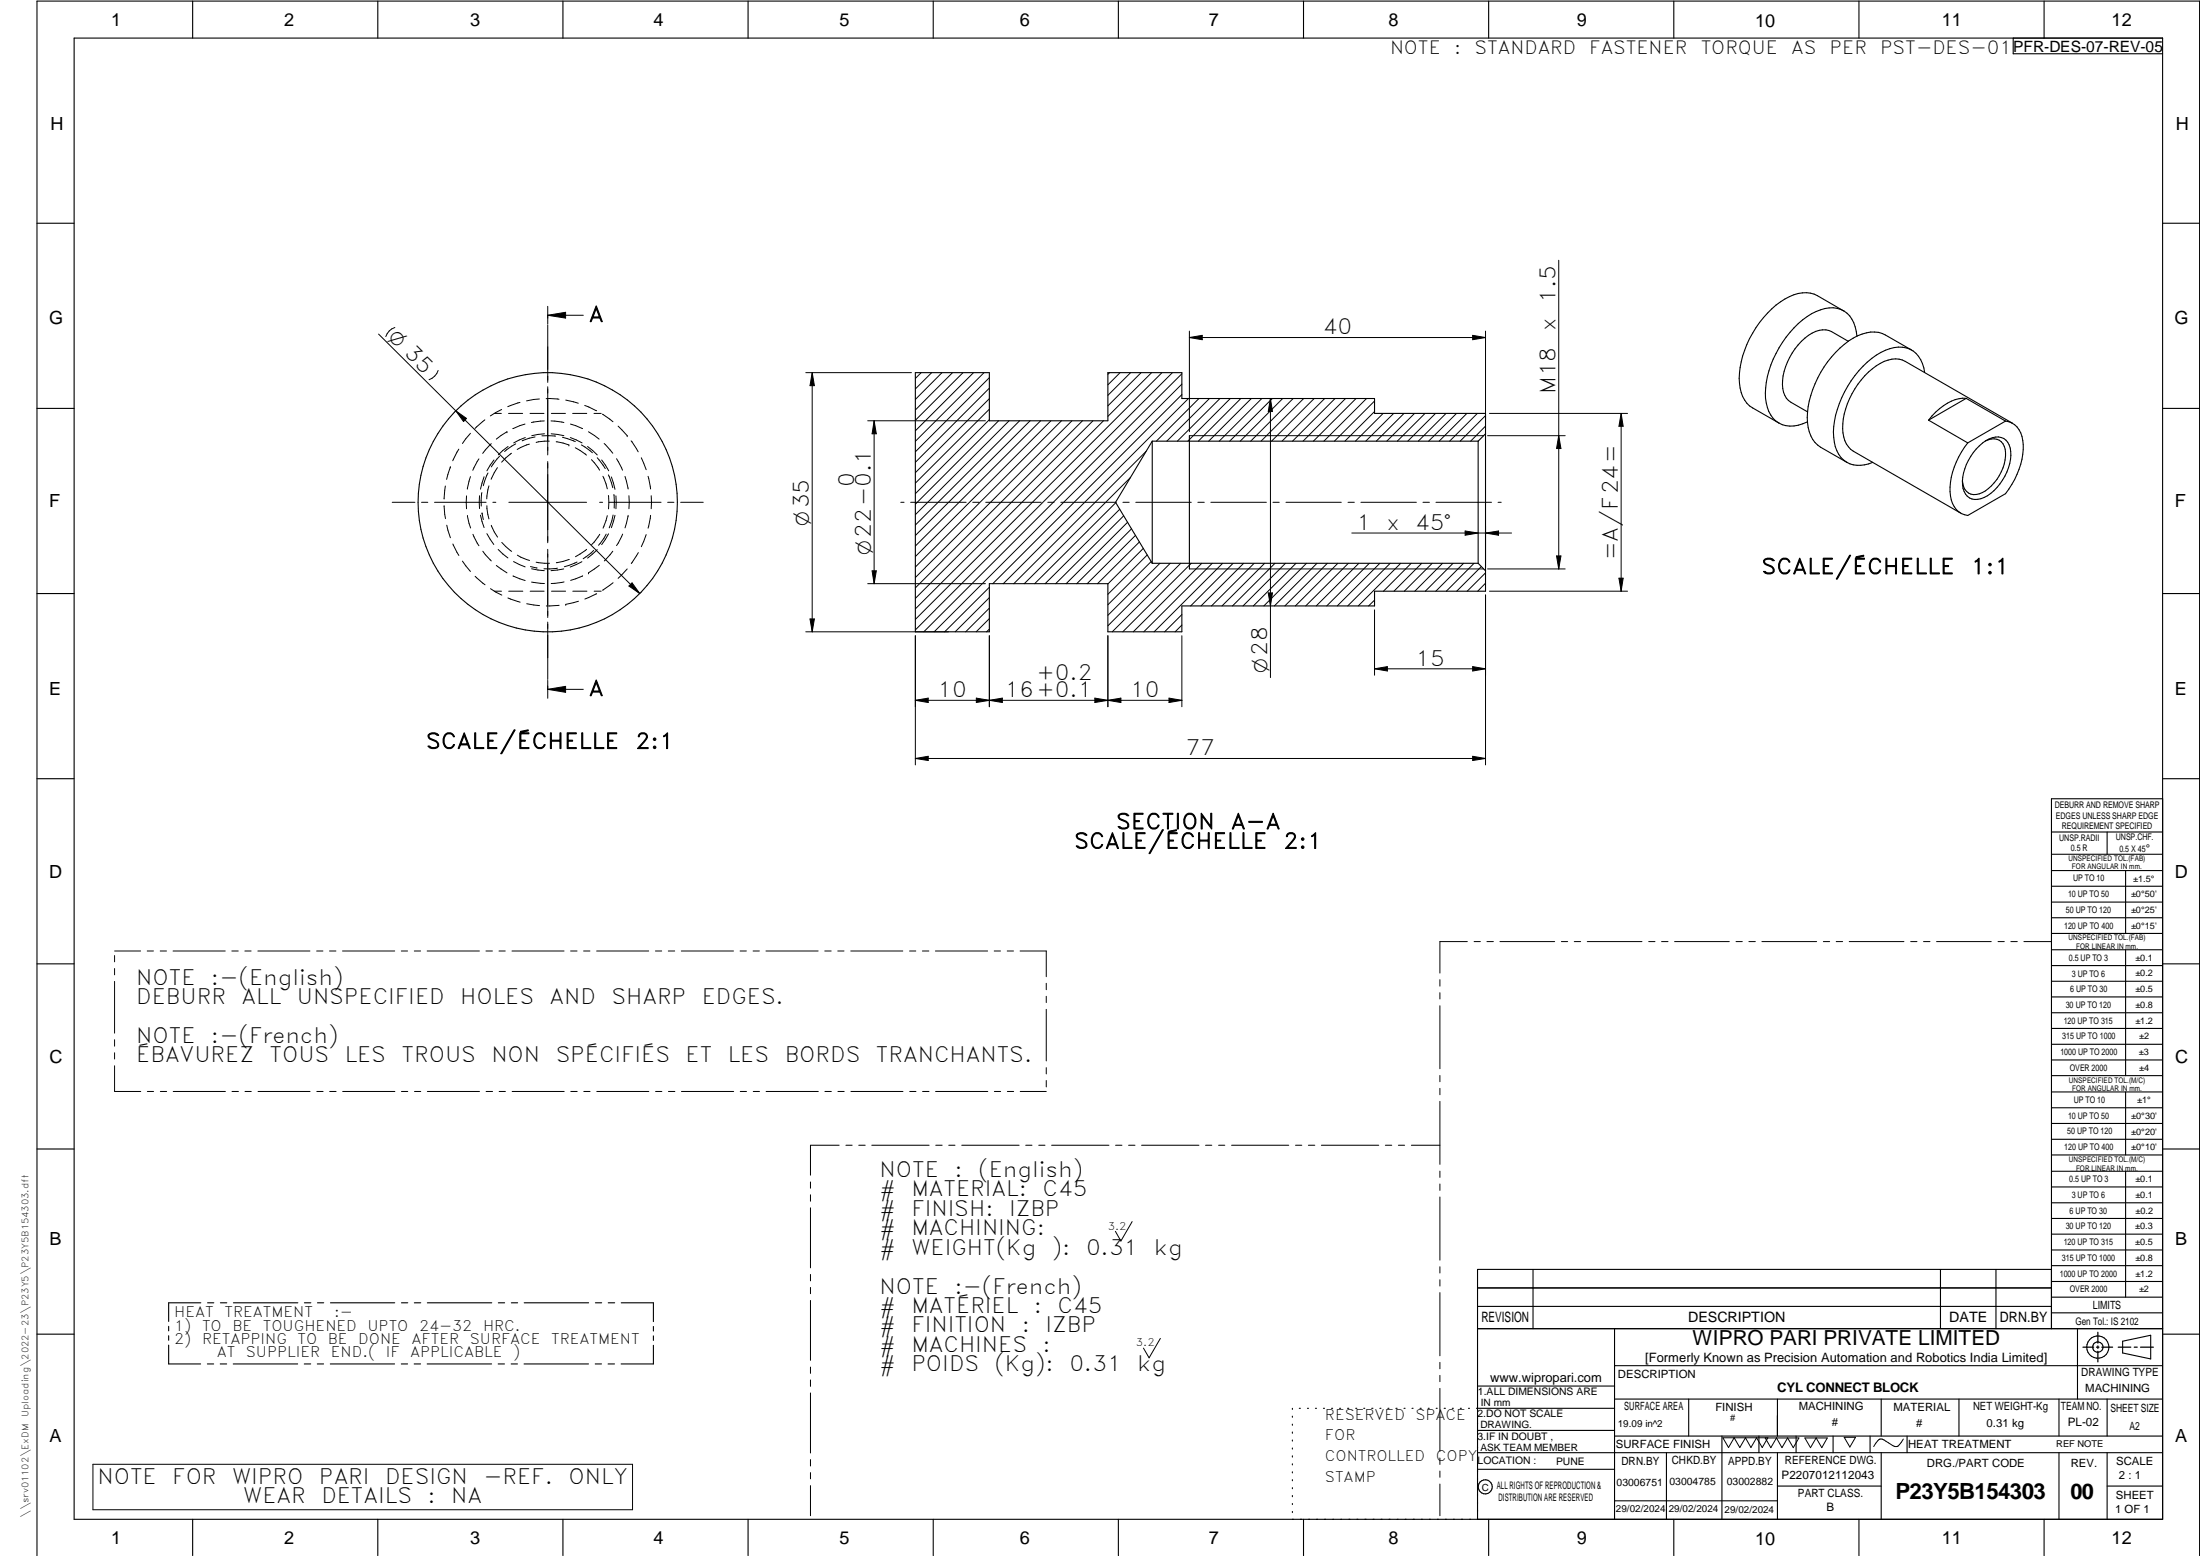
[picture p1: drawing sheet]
<svg xmlns="http://www.w3.org/2000/svg" width="594mm" height="420mm" viewBox="0 0 594 420" stroke-linecap="round" stroke-linejoin="round" font-family="sans-serif">
<g fill="none" stroke="#000" stroke-width=".3">
<path d="M20 10.3h564v400h-564zM52 .3v10M102 .3v10M152 .3v10M202 .3v10M252 .3v10M302 .3v10M352 .3v10M402 .3v10M452 .3v10M502 .3v10M543.6 10.3v4.2h40.4"/>
<path d="M552 .3v10M10 60.3h10M584 60.3h10M497.8 83.9l-7-4.1a8.8 8.8 0 0 0-8.8 .9 27.5 27.5 0 0 0-12.4 21.5 8.7 8.7 0 0 0 3.7 8l7 4M499.1 92.2l-4.5-2.7a6.6 6.6 0 0 0-7.2 1.8 16.9 16.9 0 0 0-6 13.6 5.1 5.1 0 0 0 2.2 3.7l4.5 2.6M501.4 90.8a7.6 7.6 0 0 0-5.3-7.5 12 12 0 0 0-9.3 3.1 28.1 28.1 0 0 0-10.1 19.8 8.7 8.7 0 0 0 3.6 8M515.7 94.3a9.6 9.6 0 0 0-9 1.6 27.9 27.9 0 0 0-11.6 20.8 9.6 9.6 0 0 0 2.8 7.6l.8 .5M10 110.3h10M247.2 100.6h20v13h32v-13h19.9v7h52.1v4h29.9v48h-29.9v4h-52.1v7h-19.9v-13h-32v13h-20zM311.1 119.1h88.1M311.1 119.1l-9.9 16.5 9.9 16.5M311.1 119.1v33"/>
<path d="M321.2 117.6v36M399.2 119.1v33M401.1 117.1l-1.9 2M488.1 113.9a8.2 8.2 0 0 1-7.8 .3M519.7 100.6a8.3 8.3 0 0 0-3.1-5.8l-7.5-4.3a8.6 8.6 0 0 0-8.7 .8 27.4 27.4 0 0 0-12.4 21.5 8.9 8.9 0 0 0 3.7 8l7 4M520.8 113.5l10.6 6.1M530.9 107.6a11 11 0 0 0-8.2 3.7l-1.9 2.2M530.9 107.6l-10.1 5.9M530.9 107.6l10.7 6.1M536.1 119.1a3.4 3.4 0 0 1 3.8-.2 3.4 3.4 0 0 1 1.7 3.3 12.3 12.3 0 0 1-7.1 11.2 3.3 3.3 0 0 1-4.6-3.6M541.6 113.7a5.4 5.4 0 0 1 4.6 5.3 19.8 19.8 0 0 1-4.6 14.3l-10.2 5.9a5.5 5.5 0 0 1-4.7-5.3 19.7 19.7 0 0 1 4.7-14.3M541.6 113.7l-10.2 5.9"/>
<path d="M543.5 114.3l-29-16.7a7.4 7.4 0 0 0-7.8 1.2 22 22 0 0 0-9.1 16.9 7 7 0 0 0 2.9 6.1l29 16.8M584 110.3h10M505.7 124.8a8 8 0 0 1-7 0M533.6 121.2a7.1 7.1 0 0 1 6.8-3 4.2 4.2 0 0 1 2.6 4.7 14.4 14.4 0 0 1-7.2 11.4 3.8 3.8 0 0 1-4 .2 3.8 3.8 0 0 1-1.8-3.5 13.8 13.8 0 0 1 3.6-9.8zM311.1 152.1h88.1M399.2 152.1l1.9 2M10 160.3h10M584 160.3h10M10 210.3h10M584 215.7h-30v143.1M584 210.3h10M554 224.7h30"/>
<path d="M554 230.7h30M554 235.1h30M554 239.3h30M569 224.7v6M574 235.1v17M554 243.6h30M554 247.8h30M554 252.1h30M554 256.5h30M574 256.5v33.9M10 260.3h10M554 260.7h30"/>
<path d="M554 265h30M554 269.2h30M554 273.5h30M554 277.7h30M584 260.3h10M554 282h30M554 286.2h30M554 290.4h30M554 294.9h30M554 299.1h30M574 294.9v17M10 310.3h10"/>
<path d="M554 303.4h30M554 307.6h30M554 311.9h30M554 316.3h30M574 316.3v34M584 310.3h10M554 320.5h30M554 324.8h30M554 329h30M554 333.2h30M554 337.5h30M45.5 358.1v1.3"/>
<path d="M54.2 351.8h-8.7v5M56 351.8h1.7M59.5 351.8h1.7M63 351.8h17.4M82.2 351.8h1.7M85.7 351.8h1.7M89.2 351.8h17.4M108.4 351.8h1.7M111.9 351.8h1.7M115.4 351.8h17.4M134.6 351.8h1.7M138.1 351.8h1.7"/>
<path d="M141.6 351.8h17.4M160.8 351.8h1.7M164.2 351.8h1.8M167.8 351.8h8.6v5.1M176.4 358.2v1.2M399 358.8h185M399 352.8h155M399 347.8h155M414 342.8v16M436 358.8v51.5M524 342.8v16M539 342.8v16"/>
<path d="M554 341.8h30M554 346h30M554 350.3h30M554 354.5h30M554 342.8h-155v67.5M561 358.8v19M10 360.3h10M45.5 360.7v1.2M45.5 363.2v5.1h8.7M56 368.3h1.7M59.5 368.3h1.7M63 368.3h17.4"/>
<path d="M82.2 368.3h1.7M85.7 368.3h1.7M89.2 368.3h17.3M108.4 368.3h1.7M111.8 368.3h1.8M115.4 368.3h17.4M134.5 368.3h1.7M138 368.3h1.7M141.5 368.3h17.4M160.7 368.3h1.7M164.2 368.3h1.7M176.4 363.3v5h-8.7"/>
<path d="M176.4 360.7v1.2M399 374.3h37M436 368.8h148M436 377.8h148M456 377.8v10M480 377.8v10M508 377.8v10M529 377.8v10M556 377.8v10M569 377.8v10M573.2 362.2l7.6-1.6v6.3l-7.6-1.6zM584 360.3h10"/>
<path d="M349 380.3v.3M349 382.4v.3M349 384.6v.3M349 386.7v.3M349 388.8v.3M349 391v.3M349 393.1v.3M349 395.3v.3M349 397.4v.3M349 399.5v.3M350.9 380.3h.2M353.1 380.3h.2"/>
<path d="M355.2 380.3h.3M357.4 380.3h.3M359.6 380.3h.3M361.7 380.3h.3M363.9 380.3h.3M366.1 380.3h.3M368.3 380.3h.2M370.4 380.3h.3M372.6 380.3h.3M374.8 380.3h.3M376.9 380.3h.4M379.1 380.3h.3"/>
<path d="M381.3 380.3h.3M383.4 380.3h.4M385.6 380.3h.3M387.8 380.3h.3M390 380.3h.3M392.2 380.3h.3M394.3 380.3h.3M396.5 380.3h.3M398.7 380.3h37.3M399 386.2h37M399 396.7h37M436 387.8h148"/>
<path d="M450 392.3v18M465 387.8v22.5M475 387.8v4.5M480 392.3v18M485 387.8v4.5M495 387.8v4.5M505 387.8v4.5M508 392.3v18M515 387.8v4.5M556 392.3v18M569 392.3v18M584 392.3h-185"/>
<path d="M52 410.3v9.7M102 410.3v9.7M152 410.3v9.7M202 410.3v9.7M252 410.3v9.7M302 410.3v9.7M349 401.7v.3M349 403.8v.4M349 406v.3M349 408.1v.3M352 410.3v9.7M402 410.3v9.7"/>
<path d="M436 405.3h44M452 410.3v9.7M480 401.3h28M502 410.3v9.7M552 410.3v9.7M569 401.3h15M10 420v-419.7h584v419.7"/>
<circle cx="147.9" cy="135.6" r="35"/>
<circle cx="566.5" cy="363.8" r="2.99"/>
<circle cx="566.5" cy="363.7" r="1.41"/>
<circle cx="401.1" cy="401.5" r="1.9"/>
</g>
<path d="M566.5 359.7v3M562.5 363.8h2.9M566.1 363.8h.7M566.5 363.4v.7M566.5 364.9v2.8M567.6 363.8h2.9M572 363.8h3.4M576.3 363.8h.8M578 363.8h3.5" fill="none" stroke="#000" stroke-width=".34"/>
<g fill="none" stroke="#000" stroke-width=".27">
<path d="M420.9 70.3v83.3M102.2 90.2l20.9 20.8M106.6 88.4a3.8 3.8 0 0 0-2.4 2.5M147.9 82.7v4.8M147.9 87.8v15.5M147.9 85.1h9.6M147.9 85.1l4.8-.8v1.6zM321.2 91.1l3.4-.5v1.1zM321.2 89.4v27.2M321.2 91.1h79.9M397.7 90.6l3.4 .5-3.4 .6zM401.1 89.4v23.9"/>
<path d="M118.3 100a4 4 0 0 1-2.4 2.5M123.1 111l49.7 49.3M123.1 111l2.9 2-.8 .8zM127 117l-2.1 2.8M130.9 113.4l-2.6 2.3M132.7 119.8l-2.4 2.6M133.5 111.6h1.9M135.5 110.6l-3.1 1.7M136.9 116.6h.1M136.9 116.6l-2.9 2M137.3 111.6h3.8M139.3 119.8l-3 2.1"/>
<path d="M140.4 108.7l-3.3 1.1M141.8 114.5l-3.3 1.2M141.9 118.2l-3.2 1.4M143 119.9l-3.3 1.5M143.1 111.6h3.8M144.5 118l-3.5 1M145.7 107.7l-3.5 .5M146.3 117.7l3.7 .1M147 113.7l-3.5 .4M147 117.1l-3.4 .5M147.5 107.7l3.5 .1M147.9 104.4v18.5"/>
<path d="M148.3 119.1l-3.5 .4M148.8 113.7l3.5 .4M148.8 117.1l3.5 .5M148.9 111.6h3.8M150.2 119.3l3.4 .8M151.9 118.1l3.5 1.2M152.8 108l3.4 .9M154 118.2l3.2 1.4M154 114.5l3.3 1.2M154.6 111.6h3.8M157.9 109.5l3.2 1.4M158.9 116.6l2.9 2"/>
<path d="M160.4 111.6h1.9M162.7 111.8l2.8 2.1M163.1 119.8l2.4 2.6M166.9 115.1l2.5 2.5M169.4 117.6h.1M170.4 119l1.9 3M217.6 100.6h28.5M219.3 100.6v70M219.3 100.6l.6 3.5h-1.2zM234.3 113.6h31.8M236 113.6v44M236 113.6l.6 3.5h-1.1z"/>
<path d="M248.7 100.6l-1.5 1.6M251.6 100.6l-4.4 4.4M254.4 100.6l-7.2 7.3M257.2 100.6l-10 10.1M260 100.6l-12.8 12.9M262.9 100.6l-15.7 15.7M265.7 100.6l-18.5 18.6M267.2 102l-20 20M267.2 104.8l-20 20M267.2 107.7l-20 19.9M267.2 110.5l-20 20M267.2 113.3l-20 20"/>
<path d="M269.7 113.6l-22.5 22.5M272.5 113.6l-25.3 25.4M275.3 113.6l-28.1 28.2M278.2 113.6l-31 31M281 113.6l-33.8 33.8M283.8 113.6l-36.6 36.7M286.6 113.6l-39.4 39.5M289.5 113.6l-42.3 42.4M292.3 113.6l-45.1 45.2M295.1 113.6l-47.9 48M298 113.6l-50.8 50.8M299.6 100.6l-.4 .5"/>
<path d="M302.5 100.6l-3.3 3.3M305.3 100.6l-6.1 6.2M308.1 100.6l-8.9 9M311 100.6l-11.8 11.8M313.8 100.6l-66.6 66.7M316.6 100.6l-69.4 69.5M319.1 100.9l-69.6 69.7M319.1 103.7l-66.8 66.9M319.1 106.6l-51 51M320.9 107.6l-50 50M321.2 117.6h79.4M323.8 107.6l-11.6 11.5"/>
<path d="M326.6 107.6l-11.5 11.5M329.4 107.6l-11.5 11.5M332.2 107.6l-11.4 11.5M335.1 107.6l-11.5 11.5M337.9 107.6l-11.5 11.5M340.7 107.6l-11.5 11.5M343.1 107.6l.5 3.5h-1.1zM343.1 107.6v75.4M343.6 107.6l-11.5 11.5M346.4 107.6l-11.5 11.5M349.2 107.6l-11.5 11.5M352 107.6l-11.5 11.5"/>
<path d="M354.9 107.6l-11.5 11.5M357.7 107.6l-11.5 11.5M360.5 107.6l-11.5 11.5M363.3 107.6l-11.4 11.5M366.2 107.6l-11.5 11.5M369 107.6l-11.5 11.5M371.2 108.3l-10.9 10.8M371.2 111.1l-8 8M373.5 111.6l-7.5 7.5M376.3 111.6l-7.5 7.5M379.1 111.6l-7.5 7.5M382 111.6l-7.5 7.5"/>
<path d="M384.8 111.6l-7.5 7.5M387.6 111.6l-7.5 7.5M390.5 111.6l-7.5 7.5M393.3 111.6l-7.5 7.5M396.1 111.6l-7.5 7.5M398.9 111.6l-7.5 7.5M401.1 112.2l-6.8 6.9M401.1 115.1l-4 4M401.7 117.6h20.9M402.2 111.6h37.3M420.9 117.6l.6 3.5h-1.2zM437.8 111.6v48"/>
<path d="M437.8 111.6l.5 3.5h-1.1zM105.9 135.6h6.1M113.8 135.6h1.7M117.3 135.6h14M119.9 136.6l.4 3.4M120.3 131.2l-.4 3.5M121.6 126.1l-1 3.4M121.6 126.1h.1M123.9 121.3l-1.6 3.1M126 133.9v3.5M126.2 139.2l.9 3.4M127 128.7l-.8 3.4"/>
<path d="M129.3 123.9l-1.6 3.1M129.5 133.9v3.4M129.7 139.1l1 3.4M130.1 133l-.1 3.7M130.2 138.5h.1M130.2 138.6l.3 1.7M130.7 128.7l-1 3.4M131.5 136.6l.5 3.5M131.8 127.7l-1.3 3.4M132 131.2l-.6 3.5M133.1 135.6h.8M133.4 124.2l-1.9 2.9"/>
<path d="M134.3 126.3l-1.7 3.1M134.9 123.2l-2.2 2.9M137.2 120.6l-2.6 2.2M137.4 135.6h21M138.1 122.4l-2.6 2.4M147.9 124.6v22M153.6 120.1h.1M155.4 120.9l3 2M157 120.1l3 2.2M158.7 120.6l2.6 2.3M159.7 124.1l2.2 2.9M161.3 123.6l2.1 2.9"/>
<path d="M161.9 135.6h.8M162.5 124.2l1.9 2.9M162.8 128.6l1.2 3.4M164 139.2l-1.2 3.4M164.3 133.8v3.6M164.3 128.2l1.2 3.5M164.5 135.6h14M165.1 128.8l1 3.3M165.6 139.1l-1.1 3.4M165.8 133.6l.1 3.6M166.1 139.1l-1 3.4M166.3 133.9v3.5"/>
<path d="M166.5 123.9l1.6 3.1M168.8 128.7l.8 3.3M169.6 139.1l-.8 3.4M169.8 133.9v3.5M173.2 123.6l1.3 3.2M175 128.6l.7 3.4M175.7 139.1l-.7 3.5M175.8 133.9v3.5M180.3 135.6h1.7M183.8 135.6h6.1M243.2 135.6h.9M245.9 135.6h15"/>
<path d="M262.7 135.6h1.7M266.2 135.6h15M282.9 135.6h1.7M286.5 135.6h14.9M301.3 135.7l-21.9 21.9M302.4 137.5l-20.2 20.1M303.2 135.6h1.7M303.4 139.3l-18.3 18.3M305.3 128.9l-28.7 28.7M306.7 135.6h15M309.5 121.9l-35.7 35.7M323.5 135.6h1.7"/>
<path d="M327 135.6h15M343.7 135.6h1.7M347.3 135.6h14.9M364 135.6h1.7M367.5 135.6h15M384.3 135.6h1.7M387.8 135.6h15M404.5 135.6h.9M120.6 141.8l1 3.4M122.3 146.9l1.6 3.1M124.9 151.5l2.1 2.8M127.7 144.3l1.6 3.1"/>
<path d="M128.3 155.6l2.7 2.3M130.4 148.8l2.3 2.7M131.5 144.1l1.8 2.9M132.5 159l3 1.7M132.7 141.9l1.7 3.1M133.5 159.6h1.9M134 152.7l2.9 2M134.5 148.4l2.7 2.3M135.5 146.5l2.7 2.4M137.4 159.6h3.8M138.5 155.5l3.3 1.3M138.7 151.6l3.1 1.5"/>
<path d="M139.7 149.9l3.3 1.4M143.2 159.6h3.7M143.2 153l1.8 .4M143.5 157.2l3.5 .4M143.5 153.6l3.5 .5M144.8 151.8l3.6 .3M147.9 148.3v18.5M148.9 159.6h3.8M150.5 153.4l-3.6 .2M152.2 153.6l-3.4 .5M152.3 157.1l-3.5 .5M153.7 151.1l-3.5 .8"/>
<path d="M154.7 159.6h3.8M155.8 151.8l-3.4 1.2M157.1 151.7l-3.1 1.4M157.3 155.5l-3.2 1.2M158.4 148.3l-3 2M158.9 154.7h.1M160.3 148.6l-2.8 2.3M160.4 159.6h1.9M161.3 148.4l-2.6 2.3M161.8 152.7l-2.9 2M162 144.3l-2.2 2.8M163.7 144.2l-2.1 3"/>
<path d="M164.3 144.1l-1.8 3M165.5 148.8l-2.3 2.7M165.6 157.4l-2.9 2M168.1 144.2l-1.6 3.1M169.4 153.6l-2.5 2.6M169.8 158.2l.9-.8 2.1 2.9zM172.4 149.2l-1.9 3M174.5 144.4l-1.3 3.2M234.3 157.6h31.8M235.5 154.1h1.1l-.6 3.5zM267.2 158.6l-12.1 12M304.5 141l-16.6 16.6"/>
<path d="M305.6 142.8l-14.9 14.8M306.6 144.6l-13 13M307.7 146.3l-11.3 11.3M308.7 148.1l-9.5 9.6M309.8 149.9l-10.6 10.6M310.8 151.6l-11.6 11.7M313.2 152.1l-14 14.1M316 152.1l-16.8 16.9M318.8 152.1l-18.5 18.5M321.2 153.6h79.4M321.7 152.1l-18.5 18.5M324.5 152.1l-18.5 18.5"/>
<path d="M327.4 152.1l-18.5 18.5M330.2 152.1l-18.5 18.5M333 152.1l-11.5 11.5M335.8 152.1l-11.5 11.5M338.7 152.1l-11.6 11.5M341.5 152.1l-11.5 11.5M344.3 152.1l-11.5 11.5M347.1 152.1l-11.4 11.5M350 152.1l-11.6 11.5M352.8 152.1l-11.5 11.5M355.6 152.1l-11.5 11.5M358.4 152.1l-11.4 11.5"/>
<path d="M361.3 152.1l-11.5 11.5M364.1 152.1l-11.5 11.5M365 143.9h43.2M366.9 152.1l-11.5 11.5M369.8 152.1l-11.5 11.5M372.6 152.1l-11.5 11.5M375.4 152.1l-11.5 11.5M378.2 152.1l-11.4 11.5M381.1 152.1l-7.5 7.5M383.9 152.1l-7.5 7.5M386.8 152.1l-7.6 7.5M389.5 152.1l-7.4 7.5"/>
<path d="M392.4 152.1l-7.5 7.5M395.2 152.1l-7.5 7.5M395.6 143.4l3.6 .5-3.6 .6zM398.1 152.1l-7.5 7.5M400 153l-6.6 6.6M401.1 143.9l3.6-.5v1.1zM401.1 142.2v10.9M401.1 154.7l-4.9 4.9M401.1 157.5l-2.1 2.1M401.7 153.6h20.9M402.2 159.6h37.3M420.3 150.1h1.2l-.6 3.5z"/>
<path d="M437.2 156.1h1.1l-.5 3.5zM137.2 161.5l3.3 1.1M142.2 163l3.5 .5M147.9 168v15.5M151 163.4l-3.5 .2M152.8 163.2h.1M156.2 162.3l-3.4 .9M161.1 160.3l-3.2 1.5M217.6 170.6h38.5M218.7 167.1h1.2l-.6 3.5zM247.2 171.7v34.8M267.2 161.4l-9.3 9.2"/>
<path d="M267.2 164.2l-6.4 6.4M267.2 167l-3.6 3.6M267.2 169.9l-.8 .7M267.2 171.7v19.1M299.2 171.7v19.1M319.1 165.9l-4.6 4.7M319.1 168.8l-1.8 1.8M319.1 171.7v19.1M342.5 160.1h1.1l-.5 3.5zM371.2 162.1l-1.6 1.5M371.2 164.7v17.6M401.1 160.7v45.8"/>
<path d="M147.9 183.7v4.9M147.9 186.1l4.8-.8v1.6zM147.9 186.1h9.6M247.2 189.1l3.4-.6v1.2zM247.2 189.1h71.9M263.6 188.5v1.2l7.1-1.2v1.2zM295.6 188.5v1.2l7.1-1.2v1.2zM315.7 188.5l3.4 .6-3.4 .6zM371.2 180.6h29.9M371.2 180.6l3.4-.6v1.2zM397.7 180l3.4 .6-3.4 .6zM247.2 204.8l3.4-.6v1.2z"/>
<path d="M247.2 204.8h153.9M397.7 204.2l3.4 .6-3.4 .6zM30.9 258v1.7M30.9 256.8h7.1M39.7 256.8h1.7M43.3 256.8h1.7M46.7 256.8h14.1M62.6 256.8h1.7M66.1 256.8h1.7M69.6 256.8h14.1M85.5 256.8h1.7M89 256.8h1.7"/>
<path d="M92.5 256.8h14.1M108.4 256.8h1.7M111.9 256.8h1.7M115.4 256.8h14M131.2 256.8h1.8M134.7 256.8h1.7M138.3 256.8h14M154.1 256.8h1.7M157.6 256.8h1.7M161.1 256.8h14.1M177 256.8h1.7M180.5 256.8h1.7"/>
<path d="M184 256.8h14.1M199.8 256.8h1.7M203.4 256.8h1.7M206.8 256.8h14.1M222.7 256.8h1.7M226.2 256.8h1.7M229.7 256.8h14.1M245.6 256.8h1.7M249.1 256.8h1.7M252.6 256.8h14.1M268.5 256.8h1.7M272 256.8h1.7"/>
<path d="M275.5 256.8h7v6.9M396.2 254.3h-7.4v8.5M398.1 254.3h1.6M401.5 254.3h1.8M405 254.3h14.8M421.6 254.3h1.7M425.1 254.3h1.7M428.6 254.3h14.8M445.2 254.3h1.7M448.7 254.3h1.7M452.2 254.3h14.8M468.8 254.3h1.7"/>
<path d="M472.3 254.3h1.7M475.8 254.3h14.8M492.4 254.3h1.7M495.8 254.3h1.8M499.4 254.3h14.7M516 254.3h1.6M519.4 254.3h1.8M522.9 254.3h14.8M539.5 254.3h1.7M543 254.3h1.7M546.5 254.3h7.4M30.9 261.5v1.7"/>
<path d="M30.9 265v14M282.5 265.5v1.8M282.5 269v1.7M282.5 272.5v14M388.8 264.5v1.8M388.8 268.1v1.6M388.8 271.6v17M30.9 287.8v6.9h7.1M30.9 280.8v1.7M30.9 284.3v1.7M39.8 294.7h1.7M43.3 294.7h1.7"/>
<path d="M46.8 294.7h14.1M62.6 294.7h1.8M66.2 294.7h1.7M69.7 294.7h14M85.5 294.7h1.7M89 294.7h1.8M92.5 294.7h14.1M108.4 294.7h1.7M111.9 294.7h1.7M115.4 294.7h14.1M131.3 294.7h1.7M134.8 294.7h1.7"/>
<path d="M138.3 294.7h14.1M154.1 294.7h1.8M157.6 294.7h1.7M161.2 294.7h14M177 294.7h1.7M180.5 294.7h1.7M184 294.7h14.1M199.9 294.7h1.7M203.4 294.7h1.7M206.9 294.7h14.1M222.8 294.7h1.7M226.3 294.7h1.7"/>
<path d="M229.8 294.7h14M245.7 294.7h1.6M249.1 294.7h1.8M252.6 294.7h14.1M268.5 294.7h1.7M272 294.7h1.7M275.5 294.7h7M282.5 288.3v1.7M282.5 291.8v1.7M388.8 290.4v1.7M388.8 293.9v1.7M388.8 297.4v17"/>
<path d="M218.9 319.2v1.6M226.6 309.2h-7.7v8.1M228.4 309.2h1.7M231.9 309.2h1.7M235.4 309.2h15.5M252.7 309.2h1.7M256.2 309.2h1.7M259.7 309.2h15.5M277 309.2h1.7M280.5 309.2h1.7M284 309.2h15.5M301.2 309.2h1.8"/>
<path d="M304.8 309.2h1.7M308.3 309.2h15.5M325.5 309.2h1.7M329.1 309.2h1.6M332.6 309.2h15.4M349.8 309.2h1.7M353.3 309.2h1.7M356.8 309.2h15.5M374.1 309.2h1.7M377.6 309.2h1.7M381.1 309.2h7.7M388.8 316.2v1.7"/>
<path d="M388.8 319.7v1.7M218.9 322.6v1.8M218.9 326.1v16.2M305.7 329.9l-3 5.2-1.5-2.6M388.8 323.2v17.1M218.9 344.1v1.8M218.9 347.6v1.7M218.9 351.2v16.1M388.8 342.1v1.6M388.8 345.6v1.7M388.8 349v17.1M218.9 369.1v1.7"/>
<path d="M218.9 372.6v1.8M218.9 376.1v16.2M313.3 361.4l-3 5.2-1.5-2.6M388.8 367.9v1.7M388.8 371.4v1.7M388.8 374.9v17M25.1 395.4h145.7v12.3h-145.7zM218.9 394.1v1.8M218.9 397.6v1.7M388.8 393.7v1.7M388.8 397.2v1.7M465.2 388.2h12.2l-1.5 2.7-1.6-2.7-1.5 2.7-1.5-2.7-1.5 2.7-1.5-2.7-1.5 2.7z"/>
<path d="M476.7 388.3h9.1l-1.6 2.6-1.5-2.6-1.5 2.6-1.5-2.6-1.5 2.6zM487.4 388.3h6l-1.5 2.6-1.5-2.6-1.5 2.6zM498 388.1h3.1l-1.6 2.6zM514 388.6l-1.1 1.5a1.2 1.2 0 0 1-1.8 .3l-1.8-1.2a1.55 1.55 0 0 0-1.6-.6 1.55 1.55 0 0 0-1.2 1.1l-.5 .9M218.9 401.2v8.1M388.8 400.7v8.6"/>
</g>
<g fill="#000">
<path d="M147.9 85.1l4.8-.8v1.6zM321.2 91.1l3.4-.5v1.1zM397.7 90.6l3.4 .5-3.4 .6zM123.1 111l2.9 2-.8 .8zM219.3 100.6l.6 3.5h-1.2zM236 113.6l.6 3.5h-1.1zM343.1 107.6l.5 3.5h-1.1zM437.8 111.6l.5 3.5h-1.1zM420.9 117.6l.6 3.5h-1.2zM170.7 157.4l2.1 2.9-3-2.1zM235.5 154.1h1.1l-.6 3.5zM395.6 143.4l3.6 .5-3.6 .6z"/>
<path d="M401.1 143.9l3.6-.5v1.1zM420.3 150.1h1.2l-.6 3.5zM437.2 156.1h1.1l-.5 3.5zM218.7 167.1h1.2l-.6 3.5zM342.5 160.1h1.1l-.5 3.5zM147.9 186.1l4.8-.8v1.6zM247.2 189.1l3.4-.6v1.2zM263.6 188.5l3.6 .6-3.6 .6zM267.2 189.1l3.5-.6v1.2zM295.6 188.5l3.6 .6-3.6 .6zM299.2 189.1l3.5-.6v1.2zM315.7 188.5l3.4 .6-3.4 .6z"/>
<path d="M371.2 180.6l3.4-.6v1.2zM397.7 180l3.4 .6-3.4 .6zM247.2 204.8l3.4-.6v1.2zM397.7 204.2l3.4 .6-3.4 .6z"/>
</g>
<text font-size="6" x="511.8" y="404.8">P23Y5B154303</text>
<text font-size="5.9" x="559.1" y="404.7">00</text>
<g font-size="5.7">
<text x="420" y="81.7" transform="rotate(-90 420 81.7)">1.5</text>
<text x="159" y="86.9">A</text>
<text x="420" y="89.5" transform="rotate(-90 420 89.5)">x</text>
<text x="357.2" y="90.3">40</text>
<text x="420" y="106.3" transform="rotate(-90 420 106.3)">M18</text>
<text x="230.6" y="131.4" transform="rotate(-90 230.6 131.4)">0</text>
<text x="366.3" y="143.1">1</text>
<text x="374.4" y="143.1">x</text>
<text x="382.2" y="143.1">45°</text>
<text x="436.9" y="151.3" transform="rotate(-90 436.9 151.3)">=A/F24=</text>
<text x="475.7" y="155">SCALE/ÉCHELLE</text>
<text x="532.2" y="155">1:1</text>
<text x="382.2" y="179.7">15</text>
<text x="279.9" y="183.7">+0.2</text>
<text x="159" y="187.9">A</text>
<text x="253.2" y="188.2">10</text>
<text x="271.3" y="188.2">16+0.1</text>
<text x="305.2" y="188.2">10</text>
<text x="115" y="202.1">SCALE/ÉCHELLE</text>
<text x="171.6" y="202.1">2:1</text>
<text x="320.2" y="203.9">77</text>
<text x="301.4" y="223.9">SECTION</text>
<text x="332.4" y="223.9">A-A</text>
<text x="290.1" y="229.1">SCALE/ÉCHELLE</text>
<text x="346.6" y="229.1">2:1</text>
<text x="36.8" y="265.9">NOTE</text>
<text x="57" y="265.9">:-(English)</text>
<text x="36.8" y="271.1">DEBURR</text>
<text x="65.2" y="271.1">ALL</text>
<text x="80.1" y="271.1">UNSPECIFIED</text>
<text x="124.3" y="271.1">HOLES</text>
<text x="148.4" y="271.1">AND</text>
<text x="165.1" y="271.1">SHARP</text>
<text x="189.5" y="271.1">EDGES.</text>
<text x="36.8" y="281.6">NOTE</text>
<text x="57" y="281.6">:-(French)</text>
<text x="36.8" y="286.9">ÉBAVUREZ</text>
<text x="72.8" y="286.9">TOUS</text>
<text x="93.1" y="286.9">LES</text>
<text x="108.4" y="286.9">TROUS</text>
<text x="132.7" y="286.9">NON</text>
<text x="150.1" y="286.9">SPÉCIFIÉS</text>
<text x="185.1" y="286.9">ET</text>
<text x="196.5" y="286.9">LES</text>
<text x="211.9" y="286.9">BORDS</text>
<text x="236.5" y="286.9">TRANCHANTS.</text>
<text x="237.5" y="317.8">NOTE</text>
<text x="257.7" y="317.8">:</text>
<text x="264.1" y="317.8">(English)</text>
<text x="237.5" y="323">#</text>
<text x="246.1" y="323">MATERIAL:</text>
<text x="281.5" y="323">C45</text>
<text x="237.5" y="328.3">#</text>
<text x="246.1" y="328.3">FINISH:</text>
<text x="272.5" y="328.3">IZBP</text>
<text x="237.5" y="333.5">#</text>
<text x="246.1" y="333.5">MACHINING:</text>
<text x="237.5" y="338.8">#</text>
<text x="246.1" y="338.8">WEIGHT(Kg</text>
<text x="284" y="338.8">):</text>
<text x="293.3" y="338.8">0.31</text>
<text x="311.6" y="338.8">kg</text>
<text x="237.5" y="349.3">NOTE</text>
<text x="257.7" y="349.3">:-(French)</text>
<text x="237.5" y="354.5">#</text>
<text x="237.5" y="359.8">#</text>
<text x="246.1" y="354.5">MATÉRIEL</text>
<text x="246.1" y="359.8">FINITION</text>
<text x="275.9" y="359.8">:</text>
<text x="279.2" y="354.5">:</text>
<text x="282.3" y="359.8">IZBP</text>
<text x="285.6" y="354.5">C45</text>
<text x="237.5" y="365">#</text>
<text x="246.1" y="365">MACHINES</text>
<text x="281.5" y="365">:</text>
<text x="237.5" y="370.3">#</text>
<text x="246.1" y="370.3">POIDS</text>
<text x="268.5" y="370.3">(Kg):</text>
<text x="288.8" y="370.3">0.31</text>
<text x="307.1" y="370.3">kg</text>
<text x="26.3" y="400.6">NOTE</text>
<text x="46.5" y="400.6">FOR</text>
<text x="62.7" y="400.6">WIPRO</text>
<text x="86.1" y="400.6">PARI</text>
<text x="104" y="400.6">DESIGN</text>
<text x="130.5" y="400.6">-REF.</text>
<text x="153.5" y="400.6">ONLY</text>
<text x="65.7" y="405.9">WEAR</text>
<text x="86.8" y="405.9">DETAILS</text>
<text x="115.4" y="405.9">:</text>
<text x="121.8" y="405.9">NA</text>
</g>
<text font-size="5.6" x="457" y="363.2">WIPRO PARI PRIVATE LIMITED</text>
<g font-size="5.4">
<text x="104.6" y="91.4" transform="rotate(45 104.6 91.4)">O 35</text>
<text x="218.4" y="141.9" transform="rotate(-90 218.4 141.9)">O35</text>
<text x="235.2" y="149.9" transform="rotate(-90 235.2 149.9)">O22-0.1</text>
<text x="342.2" y="181.7" transform="rotate(-90 342.2 181.7)">O28</text>
</g>
<g font-size="4.9">
<text x="30" y="6.9">1</text>
<text x="76.7" y="6.9">2</text>
<text x="127" y="6.9">3</text>
<text x="176.5" y="6.9">4</text>
<text x="226.7" y="6.9">5</text>
<text x="275.4" y="6.9">6</text>
<text x="326.4" y="6.9">7</text>
<text x="375" y="6.9">8</text>
<text x="425.8" y="6.9">9</text>
<text x="473.9" y="7.3">10</text>
<text x="524.3" y="6.9">11</text>
<text x="570.2" y="6.9">12</text>
<text x="375.4" y="14.5">NOTE</text>
<text x="392.7" y="14.5">:</text>
<text x="398.2" y="14.5">STANDARD</text>
<text x="429.2" y="14.5">FASTENER</text>
<text x="459.2" y="14.5">TORQUE</text>
<text x="483.7" y="14.5">AS</text>
<text x="494.1" y="14.5">PER</text>
<text x="507.7" y="14.5">PST-DES-01</text>
<text x="13.6" y="35.1">H</text>
<text x="587.6" y="35.1">H</text>
<text x="13.2" y="87.5">G</text>
<text x="587.2" y="87.5">G</text>
<text x="13.2" y="137">F</text>
<text x="587.2" y="137">F</text>
<text x="13.2" y="187.6">E</text>
<text x="587.2" y="187.6">E</text>
<text x="13.2" y="237">D</text>
<text x="587.2" y="237">D</text>
<text x="13.4" y="287.1">C</text>
<text x="587.4" y="287.1">C</text>
<text x="13.4" y="336.2">B</text>
<text x="587.4" y="336.2">B</text>
<text x="13.4" y="389.3">A</text>
<text x="587.4" y="389.3">A</text>
<text x="30" y="416.9">1</text>
<text x="76.7" y="416.9">2</text>
<text x="127" y="416.9">3</text>
<text x="176.5" y="416.9">4</text>
<text x="226.7" y="416.9">5</text>
<text x="275.4" y="416.9">6</text>
<text x="326.4" y="416.9">7</text>
<text x="375" y="416.9">8</text>
<text x="425.8" y="416.9">9</text>
<text x="473.9" y="417.3">10</text>
<text x="524.3" y="416.9">11</text>
<text x="570.2" y="416.9">12</text>
</g>
<text font-size="4.2" x="543.6" y="14">PFR-DES-07-REV-05</text>
<g font-size="3.9">
<text x="47.1" y="355.7">HEAT</text>
<text x="47.1" y="359.3">1)</text>
<text x="54.6" y="359.3">TO</text>
<text x="60.6" y="355.7">TREATMENT</text>
<text x="62.8" y="359.3">BE</text>
<text x="71" y="359.3">TOUGHENED</text>
<text x="90.2" y="355.7">:-</text>
<text x="99.2" y="359.3">UPTO</text>
<text x="113.2" y="359.3">24-32</text>
<text x="130.4" y="359.3">HRC.</text>
<text x="400" y="357.1">REVISION</text>
<text x="455.9" y="357.1">DESCRIPTION</text>
<text x="526.4" y="357.1">DATE</text>
<text x="540" y="357.1">DRN.BY</text>
<text x="47.1" y="362.9">2)</text>
<text x="54.6" y="362.9">RETAPPING</text>
<text x="80.3" y="362.9">TO</text>
<text x="88.5" y="362.9">BE</text>
<text x="96.8" y="362.9">DONE</text>
<text x="111.1" y="362.9">AFTER</text>
<text x="126.8" y="362.9">SURFACE</text>
<text x="148.8" y="362.9">TREATMENT</text>
<text x="58.5" y="366.5">AT</text>
<text x="66.4" y="366.5">SUPPLIER</text>
<text x="89.3" y="366.5">END.(</text>
<text x="104.2" y="366.5">IF</text>
<text x="110.8" y="366.5">APPLICABLE</text>
<text x="138.6" y="366.5">)</text>
<text x="357.8" y="383.3">RESERVED</text>
<text x="382.3" y="383.3">SPACE</text>
<text x="357.8" y="388.9">FOR</text>
<text x="357.8" y="394.5">CONTROLLED</text>
<text x="387.8" y="394.5">COPY</text>
<text x="357.8" y="400">STAMP</text>
</g>
<text font-size="3.6" x="479.9" y="375.8">CYL CONNECT BLOCK</text>
<g font-size="3.5">
<text x="444.3" y="367.7">[Formerly Known as Precision Automation and Robotics India Limited]</text>
<text x="402.4" y="373.3">www.wipropari.com</text>
</g>
<g font-size="3.1">
<text x="565.1" y="353.5">LIMITS</text>
<text x="562" y="371.7">DRAWING TYPE</text>
<text x="436.9" y="372.1">DESCRIPTION</text>
<text x="563.1" y="375.9">MACHINING</text>
<text x="438.6" y="380.8">SURFACE AREA</text>
<text x="463.2" y="380.9">FINISH</text>
<text x="485.7" y="380.8">MACHINING</text>
<text x="511.3" y="380.9">MATERIAL</text>
<text x="532.8" y="380.7">NET WEIGHT-Kg</text>
<text x="556.5" y="380.7">TEAM NO.</text>
<text x="569.9" y="381.2">SHEET SIZE</text>
<text x="494.6" y="385.1">#</text>
<text x="517.4" y="385.3">#</text>
<text x="536.4" y="385.3">0.31 kg</text>
<text x="558.4" y="385.1">PL-02</text>
<text x="575" y="386.1">A2</text>
<text x="436.3" y="391">SURFACE FINISH</text>
<text x="437.8" y="395.5">DRN.BY</text>
<text x="451.4" y="395.4">CHKD.BY</text>
<text x="466.6" y="395.5">APPD.BY</text>
<text x="482" y="395.4">REFERENCE DWG.</text>
<text x="515.3" y="391.1">HEAT TREATMENT</text>
<text x="571.4" y="395.6">SCALE</text>
<text x="481.1" y="399.4">P2207012112043</text>
<text x="520.4" y="396.2">DRG./PART CODE</text>
<text x="559.2" y="396.1">REV.</text>
<text x="572.2" y="399.5">2 : 1</text>
<text x="485.5" y="404.3">PART CLASS.</text>
<text x="493.2" y="407.9">B</text>
<text x="571.4" y="404.7">SHEET</text>
<text x="571.2" y="408.4">1 OF 1</text>
</g>
<text font-size="3" x="579.5" y="230.1">°</text>
<g font-size="2.8">
<text x="299.1" y="332.1">3.2</text>
<text x="560.4" y="357.7">Gen Tol.: IS 2102</text>
<text x="306.7" y="363.6">3.2</text>
<text x="399.1" y="376.6">1.ALL DIMENSIONS ARE</text>
<text x="399" y="382.7">2.DO NOT SCALE</text>
<text x="399" y="388.7">3.IF IN DOUBT ,</text>
<text x="399" y="395.4">LOCATION :</text>
<text x="420.2" y="395.6">PUNE</text>
<text x="404.2" y="402">ALL RIGHTS OF REPRODUCTION &amp;</text>
<text x="436.5" y="401.2">03006751</text>
<text x="450.8" y="400.9">03004785</text>
<text x="466.3" y="401">03002882</text>
<text x="404.7" y="405.4">DISTRIBUTION ARE RESERVED</text>
</g>
<g font-size="2.7">
<text x="399.9" y="379.7">IN mm</text>
<text x="399.7" y="385.7">DRAWING.</text>
<text x="436.9" y="385.4">19.09 in^2</text>
<text x="399.7" y="391.8">ASK TEAM MEMBER</text>
<text x="400.1" y="402.5">C</text>
<text x="436.4" y="408.3">29/02/2024</text>
<text x="450.6" y="408.4">29/02/2024</text>
<text x="465.7" y="408.5">29/02/2024</text>
</g>
<g font-size="2.5">
<text x="554.9" y="218.3">DEBURR AND REMOVE SHARP</text>
<text x="555.2" y="221">EDGES UNLESS SHARP EDGE</text>
<text x="556.1" y="227.1">UNSP.RADII</text>
<text x="556.8" y="223.8">REQUIREMENT SPECIFIED</text>
<text x="571.4" y="226.9">UNSP.CHF.</text>
<text x="559.2" y="229.9">0.5 R</text>
<text x="572.3" y="230.1">0.5 X 45</text>
<text x="559.8" y="238">UP TO 10</text>
<text x="576.1" y="238.1">±1.5°</text>
<text x="558.5" y="242.2">10 UP TO 50</text>
<text x="575.5" y="242.3">±0°50'</text>
<text x="557.4" y="250.7">120 UP TO 400</text>
<text x="557.9" y="246.5">50 UP TO 120</text>
<text x="575.5" y="250.7">±0°15'</text>
<text x="575.5" y="246.5">±0°25'</text>
<text x="558.7" y="259.4">0.5 UP TO 3</text>
<text x="559.5" y="263.7">3 UP TO 6</text>
<text x="576.6" y="263.6">±0.2</text>
<text x="576.6" y="259.4">±0.1</text>
<text x="559" y="267.9">6 UP TO 30</text>
<text x="576.6" y="267.9">±0.5</text>
<text x="557.8" y="272.2">30 UP TO 120</text>
<text x="576.6" y="272.2">±0.8</text>
<text x="556.9" y="280.7">315 UP TO 1000</text>
<text x="557.3" y="276.4">120 UP TO 315</text>
<text x="576.6" y="276.4">±1.2</text>
<text x="577.7" y="280.7">±2</text>
<text x="556.4" y="284.9">1000 UP TO 2000</text>
<text x="577.6" y="284.9">±3</text>
<text x="558.9" y="289.2">OVER 2000</text>
<text x="577.7" y="289.3">±4</text>
<text x="560" y="297.9">UP TO 10</text>
<text x="577.1" y="297.9">±1°</text>
<text x="558.5" y="302.1">10 UP TO 50</text>
<text x="575.5" y="302.1">±0°30'</text>
<text x="557.4" y="310.6">120 UP TO 400</text>
<text x="558.2" y="306.3">50 UP TO 120</text>
<text x="575.5" y="310.6">±0°10'</text>
<text x="575.5" y="306.4">±0°20'</text>
<text x="558.8" y="319.2">0.5 UP TO 3</text>
<text x="559.4" y="323.4">3 UP TO 6</text>
<text x="576.6" y="319.2">±0.1</text>
<text x="576.6" y="323.5">±0.1</text>
<text x="558.9" y="327.7">6 UP TO 30</text>
<text x="576.7" y="327.7">±0.2</text>
<text x="557.8" y="332">30 UP TO 120</text>
<text x="576.6" y="332">±0.3</text>
<text x="556.8" y="340.5">315 UP TO 1000</text>
<text x="557.3" y="336.3">120 UP TO 315</text>
<text x="576.6" y="336.3">±0.5</text>
<text x="576.6" y="340.5">±0.8</text>
<text x="556.2" y="344.7">1000 UP TO 2000</text>
<text x="576.6" y="344.7">±1.2</text>
<text x="558.9" y="349">OVER 2000</text>
<text x="577.6" y="349">±2</text>
<text x="467.2" y="383.8">#</text>
<text x="555.3" y="390.7">REF NOTE</text>
</g>
<g font-size="2.4">
<text x="7.7" y="382.7" transform="rotate(-90 7.7 382.7)">Uploading\2022-23\P23Y5\P23Y5B154303.dft</text>
<text x="7.7" y="409.8" transform="rotate(-90 7.7 409.8)">\\srv01102\ExDM</text>
</g>
<g font-size="2.1">
<text x="558.5" y="232.4">UNSPECIFIED TOL.(FAB)</text>
<text x="559.5" y="234.7">FOR ANGULAR IN mm.</text>
<text x="558.6" y="253.9">UNSPECIFIED TOL.(FAB)</text>
<text x="560.7" y="256.3">FOR LINEAR IN mm.</text>
<text x="558.7" y="292.3">UNSPECIFIED TOL.(M/C)</text>
<text x="559.6" y="294.7">FOR ANGULAR IN mm.</text>
<text x="558.7" y="313.7">UNSPECIFIED TOL.(M/C)</text>
<text x="560.6" y="316.1">FOR LINEAR IN mm.</text>
</g>
</svg>
